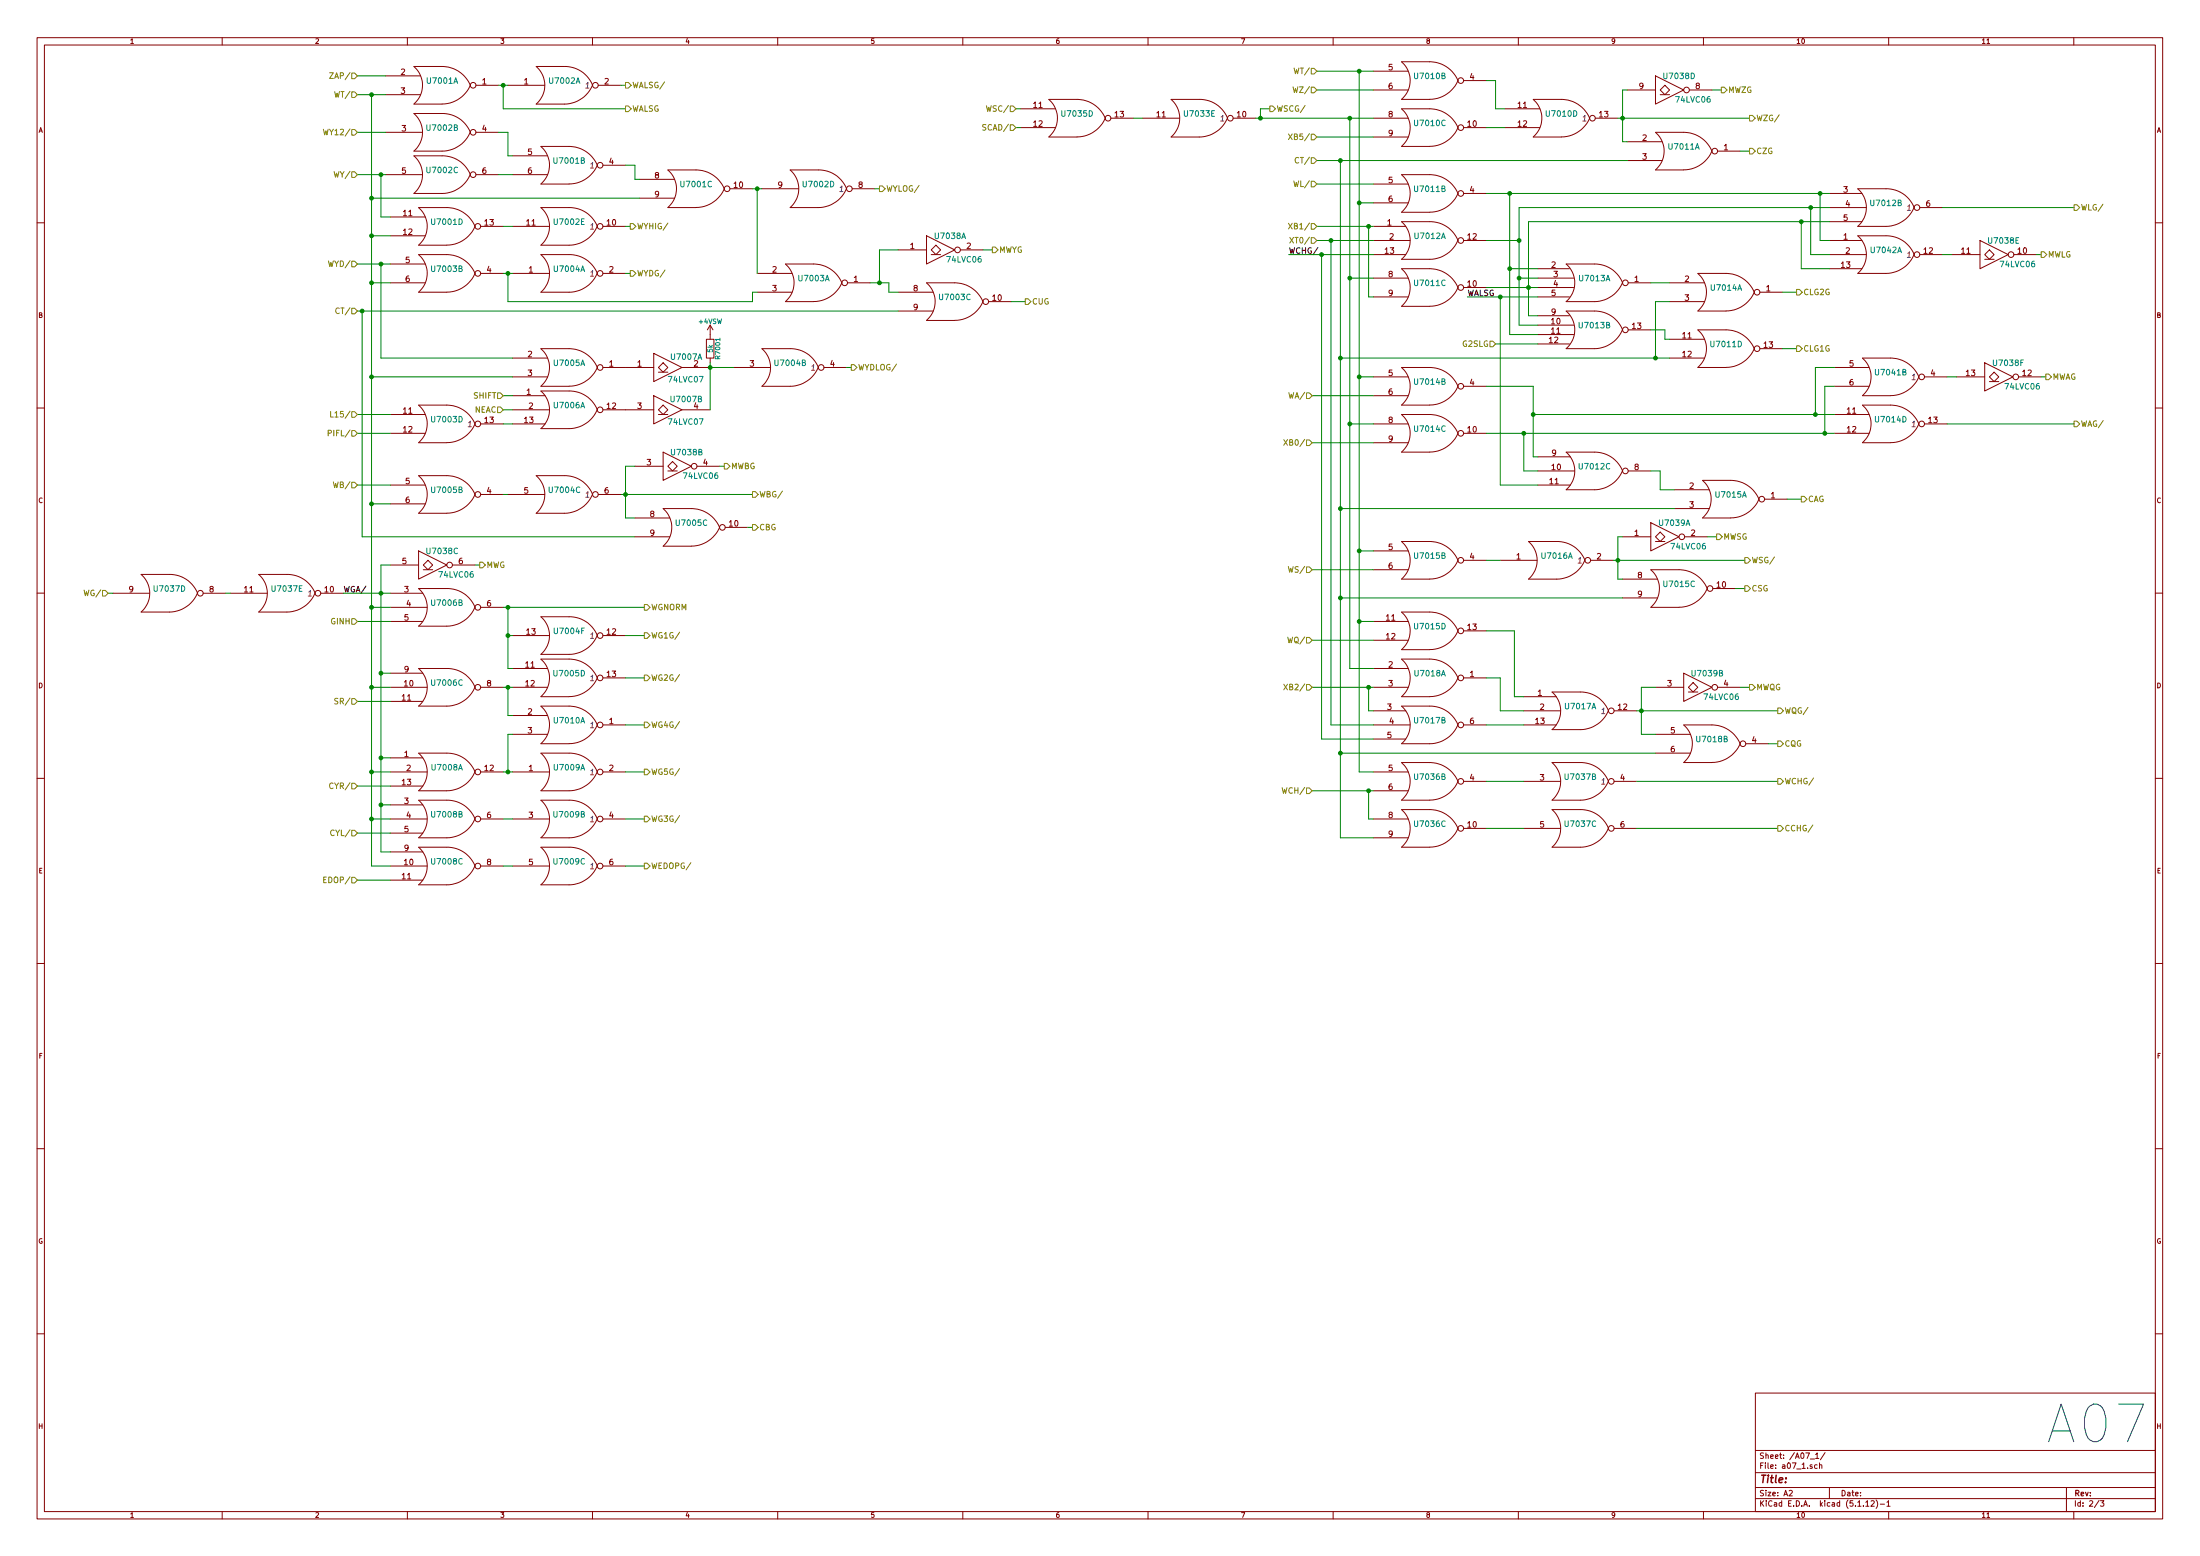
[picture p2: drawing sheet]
<svg xmlns="http://www.w3.org/2000/svg" width="594mm" height="420mm" viewBox="0 0 594 420" stroke-linecap="round" stroke-linejoin="round" font-family="sans-serif">
<g fill="none" stroke="#840000" stroke-width=".27">
<path d="M10 10.2h574v400h-574zM12 12.2h570v396h-570zM60 10.2v2M110 10.2v2M111.8 17.9h7.6a8.3 8.3 0 0 1 7.6 5.1 8.4 8.4 0 0 1-7.6 5.1h-7.6M111.8 18a6.7 6.7 0 0 1 0 10.1M152.4 17.9l-7.6 .1a6.7 6.7 0 0 1 0 10.1h7.6a8.3 8.3 0 0 0 7.6-5.1 8 8 0 0 0-7.6-5.1M160 10.2v2M210 10.2v2M260 10.2v2M310 10.2v2M360 10.2v2"/>
<path d="M370.8 19.2h9.4M410 10.2v2M460 10.2v2M510 10.2v2M536.5 11.8h.8M560 10.2v2M104.1 25.6h9.4M104.1 35.7h9.9M104.1 20.5h9.4M111.8 30.6h7.6M111.8 30.7a6.7 6.7 0 0 1 0 10.1M119.4 30.6a8 8 0 0 1 7.6 5.1 8.3 8.3 0 0 1-7.6 5.1h-7.6"/>
<path d="M128.5 35.7h6.1M128.5 23h6.1M137.2 23h9.9M146 39.5h7.7a8.3 8.3 0 0 1 7.6 5.1 8.4 8.4 0 0 1-7.6 5.1h-7.7M146.1 39.6a6.7 6.7 0 0 1 0 10.1M161.5 23h6.1M275.6 29.4h9.4M275.6 34.5h9.4M283.2 26.8h7.6a8.3 8.3 0 0 1 7.6 5.1 8.4 8.4 0 0 1-7.6 5.1h-7.6M283.2 26.9a6.7 6.7 0 0 1 0 10.1M300 31.9h6.1M308.6 31.9h9.9"/>
<path d="M316.2 26.8h7.6M316.3 26.9a6.7 6.7 0 0 1 0 10.1M323.9 26.8a8 8 0 0 1 7.6 5.1M331.4 31.9a8.3 8.3 0 0 1-7.6 5.1h-7.6M333 31.9h6.1M370.8 31.9h9.4M370.8 37h9.4M370.8 24.3h9.4M378.5 29.4h7.6a8.3 8.3 0 0 1 7.6 5.1 8.4 8.4 0 0 1-7.6 5M378.5 39.5h7.6M378.5 26.8h7.6M378.5 29.4a6.7 6.7 0 0 1 0 10.1"/>
<path d="M378.5 26.8a6.7 6.7 0 0 0 0-10.1h7.6a8.3 8.3 0 0 1 7.6 5.1 8.4 8.4 0 0 1-7.6 5M395.2 34.5h6.1M395.2 21.8h6.1M406.4 29.4h9.4M406.4 34.5h9.4M414 26.9l7.6-.1a8.3 8.3 0 0 1 7.7 5.1 8.4 8.4 0 0 1-7.7 5.1h-7.6a6.7 6.7 0 0 0 0-10.1zM430.8 31.9h6.1M439.4 24.3h7.6M439.4 38.3h9.4M447 20.5l7.7 3.8-7.7 3.8zM447 35.7h7.7a8.3 8.3 0 0 1 7.6 5.1 8.4 8.4 0 0 1-7.6 5.1M447.1 35.8a6.7 6.7 0 0 1 0 10.1"/>
<path d="M448.3 24.3l1.3-1.3 1.2 1.3-1.2 1.3zM448.3 25.6h2.5M456.2 24.3h6.1M104.1 47.2h9.9M105.4 58.6h9.4M111.8 42.1h7.6M111.8 42.1a6.7 6.7 0 0 1 0 10.1M113 56h7.6a8.3 8.3 0 0 1 7.7 5.1 8.4 8.4 0 0 1-7.7 5.1M113.1 56.1a6.7 6.7 0 0 1 0 10.1M119.4 42.1a8 8 0 0 1 7.6 5.1M127 47.1a8.3 8.3 0 0 1-7.6 5.1h-7.6M128.5 47.2h6.1"/>
<path d="M138.4 42.1h9.4M138.4 47.2h9.4M146 56h7.7M146.1 56.1a6.7 6.7 0 0 1 0 10.1M153.7 56a8 8 0 0 1 7.6 5.1M162.8 44.6h6.1M172.7 48.4h9.4M172.7 53.5h9.4M180.3 45.9h7.7a8.3 8.3 0 0 1 7.6 5.1 8.4 8.4 0 0 1-7.6 5h-7.7M180.4 45.9a6.7 6.7 0 0 1 0 10.1M197.1 51h6.1M205.7 51h9.9"/>
<path d="M213.4 45.9h7.6M213.4 45.9a6.7 6.7 0 0 1 0 10.1M221 45.9a8 8 0 0 1 7.6 5 8.3 8.3 0 0 1-7.6 5.1h-7.6M230.1 51h6.1M370.8 49.7h9.4M370.8 54.8h9.4M378.5 47.2h7.6a8.3 8.3 0 0 1 7.6 5 8.4 8.4 0 0 1-7.6 5.1h-7.6a6.7 6.7 0 0 0 0-10.1zM395.2 52.2h6.1M439.4 43.3h9.4M447 45.9h7.7M463.8 40.8h6.1M494 56h9.9"/>
<path d="M494 59.9h8.8M494 52.2h8.8M516.9 56a8.3 8.3 0 0 1-7.6 5.1h-7.7M516.9 56a8 8 0 0 0-7.6-5h-7.6a6.7 6.7 0 0 1 0 10.1M518.4 56h6.1M10 60.2h2M105.4 63.7h9.4M105.4 71.3h9.4M105.4 76.4h9.4M113 68.7h7.6a8.3 8.3 0 0 1 7.7 5.1 8.4 8.4 0 0 1-7.7 5.1M113 78.9h7.6M113 66.2h7.6"/>
<path d="M113.1 68.8a6.7 6.7 0 0 1 0 10.1M129.8 73.8h6.1M129.8 61.1h6.1M138.4 73.8h9.9M138.4 61.1h9.9M146 68.7h7.7M146.1 68.8a6.7 6.7 0 0 1 0 10.1M153.7 68.7a8 8 0 0 1 7.6 5.1M161.3 73.8a8.3 8.3 0 0 1-7.6 5.1h-7.7M161.3 61.1a8.3 8.3 0 0 1-7.6 5.1h-7.7M162.8 73.8h6.1M162.8 61.1h6.1"/>
<path d="M204.5 73.8h9.4M204.5 78.9h9.4M212.1 71.3h7.6a8.3 8.3 0 0 1 7.6 5.1 8.4 8.4 0 0 1-7.6 5h-7.6a6.7 6.7 0 0 0 0-10.1zM228.9 76.4h6M242.6 78.9h9.4M242.6 67.5h7.6M250.2 63.7l7.6 3.8-7.6 3.8zM250.2 76.4h7.6a8.3 8.3 0 0 1 7.6 5 8.4 8.4 0 0 1-7.6 5.1M250.2 76.4a6.7 6.7 0 0 1 0 10.1M251.5 67.5l1.2-1.3 1.3 1.3-1.3 1.2zM251.5 68.7h2.5M259.3 67.5h6.1"/>
<path d="M370.8 64.9h9.9M370.8 68.7h8.8M370.8 61.1h8.8M370.8 75.1h9.4M378.5 72.6h7.6a8.3 8.3 0 0 1 7.6 5 8.4 8.4 0 0 1-7.6 5.1h-7.6a6.7 6.7 0 0 0 0-10.1zM393.7 64.9a8.3 8.3 0 0 1-7.6 5.1h-7.6a6.7 6.7 0 0 0 0-10.1h7.6a8 8 0 0 1 7.6 5M395.2 64.9h6.1M395.2 77.6h6.1M415.3 72.6h8.5M415.3 75.1h9.6M415.3 77.6h9.6M430.5 71.3h-7.6a6.7 6.7 0 0 1 0 10.1h7.6a8.3 8.3 0 0 0 7.6-5.1 8 8 0 0 0-7.5-5"/>
<path d="M439.7 76.4h6.1M450.8 76.4h9.4M458.5 73.8h7.6a8.3 8.3 0 0 1 7.6 5.1 8.4 8.4 0 0 1-7.6 5.1h-7.6M458.5 73.9a6.7 6.7 0 0 1 0 10.1M475.2 78.9h6.1M494 64.9h8.8M494 68.7h9.9M494 72.6h8.8M501.6 63.7h7.7a8 8 0 0 1 7.6 5M501.7 63.7a6.7 6.7 0 0 1 0 10.1M516.9 68.7a8.3 8.3 0 0 1-7.6 5.1h-7.7M518.4 68.7h6.1"/>
<path d="M527 68.7h7.7M534.7 64.9l7.6 3.8-7.6 3.9zM535.9 68.7l1.3-1.2 1.3 1.2-1.3 1.3zM535.9 70h2.6M543.8 68.7h6.1M582 60.2h2M138.4 96.7h9.4M146 94.1h7.7a8.3 8.3 0 0 1 7.6 5.1 8.4 8.4 0 0 1-7.6 5.1h-7.7M146.1 94.2a6.7 6.7 0 0 1 0 10.1M162.8 99.2h13.7M176.5 95.4l7.6 3.8-7.6 3.8zM177.8 99.2l1.3-1.2 1.2 1.2-1.2 1.3z"/>
<path d="M184.1 99.2h7.7M190.8 91.6h2v5.1h-2zM191.8 87.8v3.8M191.8 96.7v1.3M191.8 87.8l-.8 1.3M191.8 87.8l.7 1.3M198.1 99.2h9.9M213.4 94.1l-7.6 .1a6.7 6.7 0 0 1 0 10.1h7.6a8.3 8.3 0 0 0 7.6-5.1M213.4 94.1a8 8 0 0 1 7.6 5.1M222.5 99.2h6.1M242.6 84h9.4M250.2 86.5h7.6"/>
<path d="M267 81.4h6M370.8 80.2h9.4M378.5 99.3l7.6-.1a8.3 8.3 0 0 1 7.6 5.1 8.4 8.4 0 0 1-7.6 5.1h-7.6a6.7 6.7 0 0 0 0-10.1zM415.3 80.2h8.5M415.3 85.3h8.5M415.3 87.8h9.6M415.3 90.3h9.6M415.3 92.9h8.5M430.5 84h-7.6a6.7 6.7 0 0 1 0 10.1M430.6 84a8 8 0 0 1 7.5 5 8.3 8.3 0 0 1-7.6 5.1h-7.6M439.7 89.1h6.1M450.8 96.7h9.4"/>
<path d="M450.8 81.4h9.4M450.8 91.6h9.4M458.5 89.1h7.6a8.3 8.3 0 0 1 7.6 5 8.4 8.4 0 0 1-7.6 5.1M458.5 99.2h7.6M458.5 89.1a6.7 6.7 0 0 1 0 10.1M475.2 94.1h6.1M495.3 99.2h9.4M502.9 96.7h7.6a8.3 8.3 0 0 1 7.7 5.1 8.4 8.4 0 0 1-7.7 5M502.9 96.7a6.7 6.7 0 0 1 0 10.1M535.9 98l7.7 3.8-7.7 3.8zM10 110.2h2M105.4 111.9h9.4"/>
<path d="M105.4 117h9.4M113 109.4h7.6a8.3 8.3 0 0 1 7.7 5.1 8.4 8.4 0 0 1-7.7 5M113 119.5h7.6M113.1 109.4a6.7 6.7 0 0 1 0 10.1M129.8 114.5h6.1M138.4 106.8h8.8M138.4 101.8h9.4M138.4 110.7h9.9M138.4 114.5h8.8M146 105.6h7.7M146.1 105.6a6.7 6.7 0 0 1 0 10.1M153.7 105.6a8 8 0 0 1 7.6 5 8.3 8.3 0 0 1-7.6 5.1h-7.7"/>
<path d="M162.8 110.7h13.7M176.5 106.8l7.6 3.9-7.6 3.8zM177.8 110.7l1.3-1.3 1.2 1.3-1.2 1.2zM177.8 100.5h2.5M177.8 111.9h2.5M184.1 110.7h7.7M370.8 106.8h9.4M370.8 101.8h9.4M370.8 114.5h9.4M370.8 119.5h9.4M378.5 112l7.6-.1a8.3 8.3 0 0 1 7.6 5.1 8.4 8.4 0 0 1-7.6 5.1h-7.6a6.7 6.7 0 0 0 0-10.1zM395.2 104.3h6.1"/>
<path d="M395.2 117h6.1M495.3 104.3h9.4M495.3 111.9h9.4M495.3 117h9.4M502.9 109.4h7.6a8.3 8.3 0 0 1 7.7 5.1 8.4 8.4 0 0 1-7.7 5M502.9 106.8h7.6M502.9 119.5h7.6M502.9 109.4a6.7 6.7 0 0 1 0 10.1M519.7 101.8h6.1M519.7 114.5h6.1M528.3 101.8h7.6M537.2 101.8l1.3-1.3 1.2 1.3-1.2 1.2z"/>
<path d="M537.2 103h2.5M545.1 101.8h6.1M582 110.2h2M105.4 131h9.4M105.4 136.1h9.4M113 128.4h7.6a8.3 8.3 0 0 1 7.7 5.1 8.4 8.4 0 0 1-7.7 5.1h-7.6M113.1 128.5a6.7 6.7 0 0 1 0 10.1M129.8 133.5h6.1M137.2 133.5h9.9M152.4 128.4l-7.6 .1a6.7 6.7 0 0 1 0 10.1h7.6a8.3 8.3 0 0 0 7.6-5.1M152.4 128.4a8 8 0 0 1 7.6 5.1M161.5 133.5h6.1"/>
<path d="M171.4 139.9h9.4M171.4 125.9h7.7M179.1 122.1l7.6 3.8-7.6 3.8zM179.1 137.3h7.6a8.3 8.3 0 0 1 7.6 5.1 8.4 8.4 0 0 1-7.6 5.1M179.1 137.4a6.7 6.7 0 0 1 0 10.1M180.3 125.9l1.3-1.3 1.3 1.3-1.3 1.3zM180.3 127.2h2.6M188.2 125.9h6.1M415.3 131h8.8M415.3 127.2h9.9M415.3 123.4h8.8M422.9 122.1h7.6"/>
<path d="M422.9 122.1a6.7 6.7 0 0 1 0 10.1h7.6a8.3 8.3 0 0 0 7.6-5.1M430.6 122.1a8 8 0 0 1 7.5 5.1M439.7 127.2h6.1M452.1 132.2h9.4M452.1 137.3h9.4M459.7 129.7h7.7a8.3 8.3 0 0 1 7.6 5.1 8.4 8.4 0 0 1-7.6 5M459.7 139.9h7.7M459.8 129.7a6.7 6.7 0 0 1 0 10.1M476.5 134.8h6.1M38.1 155.1h7.6M38.1 155.1a6.7 6.7 0 0 1 0 10.1M45.7 155.1a8 8 0 0 1 7.6 5.1"/>
<path d="M105.4 152.6h7.6M113 148.8l7.6 3.8-7.6 3.8zM113 158.9h7.6M113.1 158.9a6.7 6.7 0 0 1 0 10.2M114.3 152.6l1.3-1.3 1.2 1.3-1.2 1.2zM114.3 153.8h2.5M120.7 158.9a8 8 0 0 1 7.5 5.1 8.3 8.3 0 0 1-7.6 5.1h-7.6M122.2 152.6h6.1M171.4 144.9h9.4M179.1 147.5h7.6M195.8 142.4h6.1M370.8 153.8h9.4"/>
<path d="M370.8 148.8h9.4M378.5 146.2h7.6a8.3 8.3 0 0 1 7.6 5.1 8.4 8.4 0 0 1-7.6 5.1h-7.6a6.7 6.7 0 0 0 0-10.2zM395.2 151.3h6.1M405.1 151.3h9.9M428 151.3a8.3 8.3 0 0 1-7.6 5.1h-7.6a6.7 6.7 0 0 0 0-10.2h7.6a8 8 0 0 1 7.6 5.1M429.5 151.3h6.1M438.1 144.9h7.7M438.1 156.4h9.4M445.8 141.1l7.6 3.8-7.6 3.9zM445.8 153.8h7.6a8.3 8.3 0 0 1 7.6 5.1 8.4 8.4 0 0 1-7.6 5.1h-7.6M445.8 153.9a6.7 6.7 0 0 1 0 10.1M447 144.9l1.3-1.2 1.3 1.2-1.3 1.3z"/>
<path d="M447 146.2h2.6M454.9 144.9h6.1M462.5 158.9h6.1M10 160.2h2M30.5 160.2h9.9M53.3 160.2a8.3 8.3 0 0 1-7.6 5.1h-7.6M54.9 160.2h6.1M62.2 160.2h9.9M85.1 160.2a8.3 8.3 0 0 1-7.6 5.1l-7.6-.1a6.7 6.7 0 0 0 0-10.1h7.6a8 8 0 0 1 7.6 5.1M86.6 160.2h6.1M105.4 167.8h8.8M105.4 164h9.9"/>
<path d="M105.4 160.2h8.8M129.8 164h6.1M138.4 171.6h9.9M146 178h7.7a8.3 8.3 0 0 1 7.6 5 8.4 8.4 0 0 1-7.6 5.1M146 166.5h7.7M146.1 178a6.7 6.7 0 0 1 0 10.1M146.1 166.6a6.7 6.7 0 0 1 0 10.1M153.7 166.5a8 8 0 0 1 7.6 5.1 8.3 8.3 0 0 1-7.6 5.1h-7.7M162.8 171.6h6.1M370.8 167.8h9.4M370.8 172.9h9.4M378.5 178h7.6a8.3 8.3 0 0 1 7.6 5 8.4 8.4 0 0 1-7.6 5.1"/>
<path d="M378.5 175.4h7.6M378.5 178a6.7 6.7 0 0 1 0 10.1M378.5 175.4a6.7 6.7 0 0 0 0-10.1h7.6a8.3 8.3 0 0 1 7.6 5 8.4 8.4 0 0 1-7.6 5.1M395.2 170.3h6.1M438.1 161.5h9.4M582 160.2h2M105.4 185.6h9.9M105.4 181.8h8.8M105.4 189.4h8.8M113 180.5h7.6M113.1 180.5a6.7 6.7 0 0 1 0 10.1M120.7 180.5a8 8 0 0 1 7.5 5.1 8.3 8.3 0 0 1-7.6 5.1h-7.6"/>
<path d="M129.8 185.6h6.1M138.4 185.6h9.4M138.4 180.5h9.4M138.4 198.3h9.4M138.4 193.2h9.4M146 190.7h7.7a8.3 8.3 0 0 1 7.6 5 8.4 8.4 0 0 1-7.6 5.1M146 188.1h7.7M146.1 190.7a6.7 6.7 0 0 1 0 10.1M162.8 183h6.1M162.8 195.7h6.1M370.8 185.6h9.4M370.8 180.5h9.4"/>
<path d="M370.8 191.9h8.8M370.8 195.7h9.9M370.8 199.6h8.8M378.5 190.7h7.6a8 8 0 0 1 7.6 5M378.5 188.1h7.6M378.5 190.7a6.7 6.7 0 0 1 0 10.1M393.7 195.7a8.3 8.3 0 0 1-7.6 5.1h-7.6M395.2 183h6.1M395.2 195.7h6.1M411.5 188.1h8.7M411.5 191.9h9.9M411.5 195.7h8.7"/>
<path d="M434.3 191.9a8.3 8.3 0 0 1-7.6 5.1h-7.6a6.7 6.7 0 0 0 0-10.1h7.6a8 8 0 0 1 7.6 5M435.9 191.9h6.1M447 185.6h7.7M447 198.3h9.4M454.7 181.8l7.6 3.8-7.6 3.8zM454.7 195.8l7.6-.1a8.3 8.3 0 0 1 7.6 5.1 8.4 8.4 0 0 1-7.6 5.1h-7.6a6.7 6.7 0 0 0 0-10.1zM455.9 185.6l1.3-1.3 1.3 1.3-1.3 1.3zM455.9 186.9h2.6M463.8 185.6h6.1M10 210.2h2M105.4 204.6h8.8M105.4 208.4h9.9"/>
<path d="M105.4 212.3h8.8M105.4 217.3h8.8M113 216.1h7.6M113 203.4h7.6M113.1 203.4a6.7 6.7 0 0 1 0 10.1M113.1 216.1a6.7 6.7 0 0 1 0 10.1M120.7 203.4a8 8 0 0 1 7.6 5M120.7 216.1a8 8 0 0 1 7.6 5M128.2 208.4a8.3 8.3 0 0 1-7.6 5.1h-7.6M129.8 208.4h6.1M138.4 208.4h9.9M146 216.1h7.7"/>
<path d="M146 203.4h7.7M146 200.8h7.7M146.1 216.1a6.7 6.7 0 0 1 0 10.1M146.1 203.4a6.7 6.7 0 0 1 0 10.1M153.7 216.1a8 8 0 0 1 7.6 5M153.7 203.4a8 8 0 0 1 7.6 5M161.3 208.4a8.3 8.3 0 0 1-7.6 5.1h-7.7M162.8 208.4h6.1M370.8 213.5h9.4M370.8 208.4h9.4M378.5 218.6h7.6a8.3 8.3 0 0 1 7.6 5.1 8.4 8.4 0 0 1-7.6 5M378.5 216.1h7.6"/>
<path d="M378.5 216a6.7 6.7 0 0 0 0-10.1h7.6a8.3 8.3 0 0 1 7.6 5.1 8.4 8.4 0 0 1-7.6 5M378.5 218.6a6.7 6.7 0 0 1 0 10.1M395.2 211h6.1M411.5 211h9.9M419.1 218.6h7.6a8 8 0 0 1 7.6 5.1M419.1 218.6a6.7 6.7 0 0 1 0 10.1M434.3 211a8.3 8.3 0 0 1-7.6 5.1h-7.6M434.3 211a8 8 0 0 0-7.6-5.1h-7.6a6.7 6.7 0 0 1 0 10.1M435.9 211h6.1M447 203.4h9.4M471.4 200.8h6.1M582 210.2h2"/>
<path d="M105.4 221.1h9.9M105.4 233.8h9.9M105.4 230h8.8M105.4 237.7h8.8M105.4 225h8.8M113 228.8h7.6M113.1 228.8a6.7 6.7 0 0 1 0 10.1M120.7 228.8a8 8 0 0 1 7.5 5 8.3 8.3 0 0 1-7.6 5.1h-7.6M128.2 221.1a8.3 8.3 0 0 1-7.6 5.1h-7.6M129.8 221.1h6.1M129.8 233.8h6.1M138.4 221.1h9.9"/>
<path d="M138.4 233.8h9.9M146 228.8h7.7M146.1 228.8a6.7 6.7 0 0 1 0 10.1M153.7 228.8a8 8 0 0 1 7.6 5 8.3 8.3 0 0 1-7.6 5.1h-7.7M161.3 221.1a8.3 8.3 0 0 1-7.6 5.1h-7.7M162.8 221.1h6.1M162.8 233.8h6.1M370.8 226.2h9.4M370.8 221.1h9.4M378.5 228.8h7.6M395.2 223.7h6.1M411.5 223.7h9.9"/>
<path d="M434.3 223.7a8.3 8.3 0 0 1-7.6 5.1h-7.6M435.9 223.7h6.1M10 260.2h2M582 260.2h2M10 310.2h2M582 310.2h2M10 360.2h2M474 376.2h108v32h-108zM582 360.2h2M474 397.7h108M474 391.7h108M488.8 394h1.2"/>
<path d="M490.3 392.8l.4-.5v1.5M490.3 393.8h.8M490.7 395.6l-.4-.1-.3 .3 .1 .6h.6M491.3 395.6h.6l.1 .9M491.3 395v1.5M492.8 392.2l-1.2 2M60 408.2v2M110 408.2v2M160 408.2v2M210 408.2v2M260 408.2v2M310 408.2v2"/>
<path d="M360 408.2v2M410 408.2v2M460 408.2v2M474 404.7h108M474 401.7h108M483.1 402.6l.6-.2 .3 .5-.9 1h.9M494 401.7v3M503.8 405.7l.5-.5v1.5M503.8 406.7h.9M505.3 405.4l.5-.2 .3 .5-.9 1h.9M506.6 405a1.71 1.71 0 0 1 0 2.3M507.7 406.2h1.2"/>
<path d="M509.5 405.7l.5-.5v1.5M509.5 406.7h.9M510 408.2v2M536.5 409.7h.8M558 401.7v6.5M560 408.2v2M566.8 405.1l-1.2 2M567.2 405.2h.9l-.5 .6 .4 .1v.7h-.8"/>
<circle cx="127.8" cy="35.7" r=".76"/>
<circle cx="127.8" cy="23" r=".76"/>
<circle cx="160.8" cy="23" r=".76"/>
<circle cx="299.2" cy="31.9" r=".76"/>
<circle cx="332.2" cy="31.9" r=".76"/>
<circle cx="394.5" cy="34.5" r=".76"/>
<circle cx="394.5" cy="21.8" r=".76"/>
<circle cx="430" cy="31.9" r=".76"/>
<circle cx="455.4" cy="24.3" r=".76"/>
<circle cx="127.8" cy="47.2" r=".76"/>
<circle cx="162.1" cy="44.6" r=".76"/>
<circle cx="196.3" cy="51" r=".76"/>
<circle cx="229.4" cy="51" r=".76"/>
<circle cx="394.5" cy="52.2" r=".76"/>
<circle cx="463" cy="40.8" r=".76"/>
<circle cx="517.7" cy="56" r=".76"/>
<circle cx="129" cy="73.8" r=".76"/>
<circle cx="129" cy="61.1" r=".76"/>
<circle cx="162.1" cy="73.8" r=".76"/>
<circle cx="162.1" cy="61.1" r=".76"/>
<circle cx="228.1" cy="76.4" r=".76"/>
<circle cx="258.6" cy="67.5" r=".76"/>
<circle cx="394.5" cy="64.9" r=".76"/>
<circle cx="394.5" cy="77.6" r=".76"/>
<circle cx="438.9" cy="76.4" r=".76"/>
<circle cx="474.5" cy="78.9" r=".76"/>
<circle cx="517.7" cy="68.7" r=".76"/>
<circle cx="543.1" cy="68.7" r=".76"/>
<circle cx="162.1" cy="99.2" r=".76"/>
<circle cx="221.7" cy="99.2" r=".76"/>
<circle cx="266.2" cy="81.4" r=".76"/>
<circle cx="438.9" cy="89.1" r=".76"/>
<circle cx="474.5" cy="94.1" r=".76"/>
<circle cx="129" cy="114.5" r=".76"/>
<circle cx="162.1" cy="110.7" r=".76"/>
<circle cx="394.5" cy="117" r=".76"/>
<circle cx="394.5" cy="104.3" r=".76"/>
<circle cx="518.9" cy="101.8" r=".76"/>
<circle cx="518.9" cy="114.5" r=".76"/>
<circle cx="544.3" cy="101.8" r=".76"/>
<circle cx="129" cy="133.5" r=".76"/>
<circle cx="160.8" cy="133.5" r=".76"/>
<circle cx="187.5" cy="125.9" r=".76"/>
<circle cx="438.9" cy="127.2" r=".76"/>
<circle cx="475.7" cy="134.8" r=".76"/>
<circle cx="121.4" cy="152.6" r=".76"/>
<circle cx="195.1" cy="142.4" r=".76"/>
<circle cx="394.5" cy="151.3" r=".76"/>
<circle cx="428.8" cy="151.3" r=".76"/>
<circle cx="454.2" cy="144.9" r=".76"/>
<circle cx="461.8" cy="158.9" r=".76"/>
<circle cx="54.1" cy="160.2" r=".76"/>
<circle cx="85.9" cy="160.2" r=".76"/>
<circle cx="129" cy="164" r=".76"/>
<circle cx="162.1" cy="171.6" r=".76"/>
<circle cx="394.5" cy="170.3" r=".76"/>
<circle cx="129" cy="185.6" r=".76"/>
<circle cx="162.1" cy="183" r=".76"/>
<circle cx="162.1" cy="195.7" r=".76"/>
<circle cx="394.5" cy="183" r=".76"/>
<circle cx="394.5" cy="195.7" r=".76"/>
<circle cx="435.1" cy="191.9" r=".76"/>
<circle cx="463" cy="185.6" r=".76"/>
<circle cx="129" cy="208.4" r=".76"/>
<circle cx="162.1" cy="208.4" r=".76"/>
<circle cx="394.5" cy="211" r=".76"/>
<circle cx="435.1" cy="211" r=".76"/>
<circle cx="470.7" cy="200.8" r=".76"/>
<circle cx="129" cy="221.1" r=".76"/>
<circle cx="129" cy="233.8" r=".76"/>
<circle cx="162.1" cy="233.8" r=".76"/>
<circle cx="162.1" cy="221.1" r=".76"/>
<circle cx="394.5" cy="223.7" r=".76"/>
<circle cx="435.1" cy="223.7" r=".76"/>
</g>
<g fill="none" stroke="#008400" stroke-width=".27">
<path d="M355.6 19.2h15.2M367 19.2v189.2h3.8M96.5 20.5h7.6M96.5 35.7h7.6M96.5 25.6h7.6M100.3 25.6v208.2h5.1M134.6 35.7h2.6v6.4h1.2M134.6 23h2.6M135.9 23v6.4h33M167.6 23h1.3M274.3 29.4h1.3M274.3 34.5h1.3"/>
<path d="M306.1 31.9h2.5M339.1 31.9h31.7M342.9 29.4h-2.5v2.5M355.6 24.3h15.2M355.6 37h15.2M364.5 31.9v148.6h6.3M401.3 21.8h2.6v7.6h2.5M401.3 34.5h5.1M436.9 31.9h35.5M439.4 24.3h-1.3v14h1.3M462.3 24.3h2.5M96.5 47.2h7.6"/>
<path d="M100.3 53.5h72.4M102.9 47.2v11.4h2.5M134.6 47.2h3.8M168.9 44.6h2.5v3.8h1.3M203.2 51h2.5M204.5 51v22.8M236.2 51h1.3M355.6 43.3h83.8M355.6 49.7h15.2M361.9 43.3v182.9h8.9M367 54.8h3.8M401.3 52.2h92.7"/>
<path d="M407.7 52.2v38.1h7.6M469.9 40.8h2.5M486.4 59.9v12.7h7.6M488.9 56v12.7h5.1M491.5 52.2v12.7h2.5M494 59.9h-81.3v25.4h2.6M494 56h-83.8v31.8h5.1M524.5 56h35.6M96.5 71.3h8.9M100.3 76.4h5.1M100.3 63.7h5.1M102.9 71.3v25.4h35.5"/>
<path d="M135.9 61.1h2.5M135.9 73.8h2.5M137.2 73.8v7.6h66v-2.5h1.3M168.9 61.1h1.3M168.9 73.8h1.3M234.9 76.4h5.1v2.5h2.6M242.6 67.5h-5.1v8.9M265.4 67.5h2.6M348 68.7h22.8M355.6 61.1h15.2M355.6 64.9h15.2M356.9 68.7v130.9h13.9"/>
<path d="M359.4 64.9v130.8h11.4M364.5 75.1h6.3M369.6 61.1v19.1h1.2M401.3 77.6h14M401.3 64.9h8.9M407.7 72.6h7.6M410.2 75.1h5.1M445.8 76.4h5M481.3 78.9h3.8M524.5 68.7h2.5M549.9 68.7h1.3M96.5 84h146.1"/>
<path d="M97.8 84v60.9h73.6M191.8 99.2h6.3M191.8 98v12.7M228.6 99.2h1.3M273 81.4h3.9M361.9 96.7h88.9M396.2 80.2h19.1M403.9 92.9h11.4M405.1 80.2v50.8h10.2M445.8 89.1h3.8v2.5h1.2M450.8 81.4h-3.8v15.3M481.3 94.1h3.8"/>
<path d="M495.3 99.2h-5.1v12.7M96.5 117h8.9M96.5 111.9h8.9M100.3 101.8h38.1M135.9 114.5h2.5M135.9 106.8h2.5M135.9 110.7h2.5M354.3 106.8h16.5M354.3 119.5h16.5M364.5 114.5h6.3M367 101.8h3.8M401.3 104.3h12.7v19.1h1.3"/>
<path d="M401.3 117h94M411.5 117v10.2h3.8M414 111.9h81.3M495.3 104.3h-2.5v12.7M525.8 114.5h34.3M525.8 101.8h2.5M551.2 101.8h1.2M96.5 131h8.9M100.3 136.1h5.1M135.9 133.5h1.3M167.6 133.5h35.6M171.4 125.9h-2.5v14h2.5"/>
<path d="M194.3 125.9h1.3M361.9 137.3h90.2M445.8 127.2h2.5v5h3.8M482.6 134.8h3.8M105.4 152.6h-2.5v77.4h2.5M128.3 152.6h1.2M201.9 142.4h1.3M354.3 153.8h16.5M367 148.8h3.8M401.3 151.3h3.8M435.6 151.3h35.6M438.1 144.9h-1.2v11.5h1.2"/>
<path d="M461 144.9h2.5M468.6 158.9h2.6M29.2 160.2h1.3M61 160.2h1.2M92.7 160.2h12.7M96.5 167.8h8.9M100.3 164h5.1M135.9 164h38.1M137.2 164v16.5h1.2M137.2 171.6h1.2M168.9 171.6h5.1M354.3 172.9h16.5"/>
<path d="M361.9 161.5h76.2M367 167.8h3.8M401.3 170.3h7.6v17.8h2.6M96.5 189.4h8.9M100.3 185.6h5.1M102.9 181.8h2.5M135.9 185.6h2.5M137.2 185.6v7.6h1.2M138.4 198.3h-1.2v10.1M168.9 195.7h5.1M168.9 183h5.1M354.3 185.6h16.5"/>
<path d="M369.6 185.6v6.3h1.2M401.3 183h3.8v8.9h6.4M401.3 195.7h10.2M442 191.9h38.1M447 185.6h-3.8v12.7h3.8M469.9 185.6h2.5M96.5 212.3h8.9M100.3 208.4h5.1M102.9 204.6h2.5M102.9 217.3h2.5M135.9 208.4h2.5M168.9 208.4h5.1"/>
<path d="M354.3 213.5h16.5M361.9 203.4h85.1M369.6 213.5v7.6h1.2M401.3 211h10.2M442 211h38.1M477.5 200.8h2.6M96.5 237.7h8.9M96.5 225h8.9M100.3 221.1h5.1M135.9 221.1h2.5M135.9 233.8h2.5M168.9 221.1h5.1"/>
<path d="M168.9 233.8h5.1M401.3 223.7h10.2M442 223.7h38.1"/>
</g>
<g fill="none" stroke="#848400" stroke-width=".27">
<path d="M89 19.7h1l-1 1.5h1M95 19.7h.8l.7 .8-.7 .8h-.8zM354.1 18.5h.7l.8 .7-.8 .8h-.7zM87.3 34.9l.4 1.5 .3-1.1 .3 1.1 .3-1.5M95 24.8h.8l.7 .8-.7 .7h-.8zM95 35h.8l.7 .7-.7 .8h-.8zM168.9 22.3h.8l.7 .7-.7 .8h-.8zM168.9 28.6h.8l.7 .8-.7 .7h-.8zM272.8 33.7h.8l.7 .8-.7 .7h-.8zM272.8 28.6h.8l.7 .8-.7 .7h-.8zM342.9 28.6h.8l.7 .8-.7 .7h-.8zM347.9 36.2l1 1.5"/>
<path d="M348.9 36.2l-1 1.5M349.2 23.5l.3 1.5 .3-1.1 .3 1.1 .4-1.5M354.1 23.5h.7l.8 .8-.8 .8h-.7zM354.1 36.2h.7l.8 .8-.8 .8h-.7zM464.8 23.5h.8l.7 .8-.7 .8h-.8zM472.4 31.2h.8l.8 .7-.8 .8h-.8zM95 46.4h.8l.7 .8-.7 .7h-.8zM237.5 50.2h.8l.7 .8-.7 .7h-.8zM350.7 42.6a.69 .69 0 0 0-1 .7 .69 .69 0 0 0 1 .6M354.1 48.9h.7l.8 .8-.8 .8h-.7zM354.1 42.6h.7l.8 .7-.8 .8h-.7zM472.4 40h.8l.8 .8-.8 .8h-.8z"/>
<path d="M560.1 55.3h.7l.8 .7-.8 .8h-.7zM95 70.5h.8l.7 .8-.7 .8h-.8zM170.2 73.1h.7l.8 .7-.8 .8h-.7zM170.2 60.4h.7l.8 .7-.8 .8h-.7zM268 66.7h.7l.8 .8-.8 .7h-.7zM347.9 60.3l1 1.5M348.3 64.1l1 1.5M348.9 60.3l-1 1.5M349.3 64.1l-1 1.5M354.1 60.4h.7l.8 .7-.8 .8h-.7zM354.1 64.2h.7l.8 .7-.8 .8h-.7zM485.1 78.1h.8l.8 .8-.8 .8h-.8z"/>
<path d="M551.2 68h.7l.8 .7-.8 .8h-.7zM91.6 83.3a.69 .69 0 0 0-1 .6 .69 .69 0 0 0 1 .6M95 83.2h.8l.7 .8-.7 .8h-.8zM229.9 98.5h.7l.8 .7-.8 .8h-.7zM276.9 80.7h.7l.8 .7-.8 .8h-.7zM402.3 92.1h.8l.8 .8-.8 .7h-.8zM485.1 93.4h.8l.8 .7-.8 .8h-.8zM88.6 117l.8-.1v-.6l-.8-.1v1.5M89.3 111.1v1.5h.7M95 116.2h.8l.7 .8-.7 .8h-.8zM95 111.2h.8l.7 .7-.7 .8h-.8zM134.4 109.9h.7l.8 .8-.8 .7h-.7z"/>
<path d="M134.4 106.1h.7l.8 .7-.8 .8h-.7zM346.7 118.7l1 1.5M347.7 118.7l-1 1.5M352.8 106.1h.8l.7 .7-.7 .8h-.8zM352.8 118.8h.8l.7 .7-.7 .8h-.8zM552.4 101h.8l.8 .8-.8 .7h-.8zM560.1 113.7h.7l.8 .8-.8 .7h-.7zM95 130.2h.8l.7 .8-.7 .7h-.8zM195.6 125.1h.7l.8 .8-.8 .8h-.7zM203.2 132.8h.8l.7 .7-.7 .8h-.8zM486.4 134h.8l.7 .8-.7 .8h-.8zM27.7 159.4h.7l.8 .8-.8 .8h-.7z"/>
<path d="M129.5 151.8h.8l.8 .8-.8 .7h-.8zM203.2 141.6h.8l.7 .8-.7 .8h-.8zM352.8 153.1h.8l.7 .7-.7 .8h-.8zM463.5 144.2h.8l.8 .7-.8 .8h-.8zM471.2 150.5h.7l.8 .8-.8 .8h-.7zM471.2 158.2h.7l.8 .7-.8 .8h-.7zM95 167h.8l.7 .8-.7 .8h-.8zM174 170.9h.8l.7 .7-.7 .8h-.8zM174 163.2h.8l.7 .8-.7 .8h-.8zM352.8 172.1h.8l.7 .8-.7 .8h-.8zM91.2 188.6l-.8 .1v.4l.7 .3 .1 .4-.2 .3-.6-.1M95 188.6h.8l.7 .8-.7 .8h-.8z"/>
<path d="M174 195h.8l.7 .7-.7 .8h-.8zM174 182.3h.8l.7 .7-.7 .8h-.8zM346.7 184.8l1 1.5M347.7 184.8l-1 1.5M352.8 184.8h.8l.7 .8-.7 .8h-.8zM472.4 184.8h.8l.8 .8-.8 .8h-.8zM480.1 191.2h.7l.8 .7-.8 .8h-.7zM89.9 211.5a.68 .68 0 0 0-.9 .7 .68 .68 0 0 0 .9 .6M95 211.5h.8l.7 .8-.7 .7h-.8zM174 207.7h.8l.7 .7-.7 .8h-.8zM352.8 212.8h.8l.7 .7-.7 .8h-.8zM480.1 200.1h.7l.8 .7-.8 .8h-.7z"/>
<path d="M480.1 210.2h.7l.8 .8-.8 .8h-.7zM87.4 237.5h.5M88.1 236.8h-.7v1.5h.7M95 224.2h.8l.7 .8-.7 .7h-.8zM95 236.9h.8l.7 .8-.7 .7h-.8zM174 220.4h.8l.7 .7-.7 .8h-.8zM174 233.1h.8l.7 .7-.7 .8h-.8zM480.1 222.9h.7l.8 .8-.8 .8h-.7zM489.5 222.8l-1.3 1.9"/>
</g>
<g fill="#008400" stroke="#008400" stroke-width=".27">
<circle cx="414" cy="111.9" r=".51"/>
<circle cx="137.2" cy="185.6" r=".51"/>
<circle cx="102.9" cy="47.2" r=".51"/>
<circle cx="364.5" cy="114.5" r=".51"/>
<circle cx="102.9" cy="204.6" r=".51"/>
<circle cx="443.2" cy="191.9" r=".51"/>
<circle cx="100.3" cy="208.4" r=".51"/>
<circle cx="367" cy="148.8" r=".51"/>
<circle cx="100.3" cy="25.6" r=".51"/>
<circle cx="361.9" cy="137.3" r=".51"/>
<circle cx="102.9" cy="217.3" r=".51"/>
<circle cx="100.3" cy="221.1" r=".51"/>
<circle cx="436.9" cy="151.3" r=".51"/>
<circle cx="367" cy="101.8" r=".51"/>
<circle cx="361.9" cy="96.7" r=".51"/>
<circle cx="411.5" cy="117" r=".51"/>
<circle cx="100.3" cy="53.5" r=".51"/>
<circle cx="438.1" cy="31.9" r=".51"/>
<circle cx="405.1" cy="80.2" r=".51"/>
<circle cx="367" cy="19.2" r=".51"/>
<circle cx="364.5" cy="75.1" r=".51"/>
<circle cx="367" cy="54.8" r=".51"/>
<circle cx="369.6" cy="61.1" r=".51"/>
<circle cx="447" cy="96.7" r=".51"/>
<circle cx="135.9" cy="23" r=".51"/>
<circle cx="364.5" cy="31.9" r=".51"/>
<circle cx="361.9" cy="43.3" r=".51"/>
<circle cx="410.2" cy="75.1" r=".51"/>
<circle cx="407.7" cy="72.6" r=".51"/>
<circle cx="407.7" cy="52.2" r=".51"/>
<circle cx="410.2" cy="64.9" r=".51"/>
<circle cx="412.7" cy="77.6" r=".51"/>
<circle cx="361.9" cy="203.4" r=".51"/>
<circle cx="486.4" cy="59.9" r=".51"/>
<circle cx="102.9" cy="71.3" r=".51"/>
<circle cx="488.9" cy="56" r=".51"/>
<circle cx="191.8" cy="99.2" r=".51"/>
<circle cx="491.5" cy="52.2" r=".51"/>
<circle cx="490.2" cy="111.9" r=".51"/>
<circle cx="492.8" cy="117" r=".51"/>
<circle cx="100.3" cy="101.8" r=".51"/>
<circle cx="137.2" cy="73.8" r=".51"/>
<circle cx="168.9" cy="133.5" r=".51"/>
<circle cx="97.8" cy="84" r=".51"/>
<circle cx="102.9" cy="160.2" r=".51"/>
<circle cx="356.9" cy="68.7" r=".51"/>
<circle cx="237.5" cy="76.4" r=".51"/>
<circle cx="100.3" cy="136.1" r=".51"/>
<circle cx="100.3" cy="76.4" r=".51"/>
<circle cx="369.6" cy="213.5" r=".51"/>
<circle cx="137.2" cy="164" r=".51"/>
<circle cx="367" cy="167.8" r=".51"/>
<circle cx="100.3" cy="164" r=".51"/>
<circle cx="340.4" cy="31.9" r=".51"/>
<circle cx="137.2" cy="171.6" r=".51"/>
<circle cx="361.9" cy="161.5" r=".51"/>
<circle cx="100.3" cy="63.7" r=".51"/>
<circle cx="100.3" cy="185.6" r=".51"/>
<circle cx="204.5" cy="51" r=".51"/>
<circle cx="102.9" cy="181.8" r=".51"/>
<circle cx="359.4" cy="64.9" r=".51"/>
<circle cx="137.2" cy="208.4" r=".51"/>
<circle cx="369.6" cy="185.6" r=".51"/>
</g>
<text font-size="14.2" fill="#0000c2" x="554.4" y="389.8">A07</text>
<text font-size="2.8" fill="#840000" x="475" y="400.4">Title:</text>
<g font-size="2.1" fill="#848400">
<text x="89.9" y="21.3">ZAP/</text>
<text x="170.7" y="23.8">WALSG/</text>
<text x="349.9" y="20">WT/</text>
<text x="90.9" y="26.3">WT/</text>
<text x="349.9" y="25.1">WZ/</text>
<text x="466.6" y="25.1">MWZG</text>
<text x="170.7" y="30.1">WALSG</text>
<text x="265.9" y="35.2">SCAD/</text>
<text x="267" y="30.1">WSC/</text>
<text x="344.7" y="30.1">WSCG/</text>
<text x="474.2" y="32.7">WZG/</text>
<text x="88.4" y="36.5">WY12/</text>
<text x="349.1" y="37.8">XB5/</text>
<text x="474.2" y="41.6">CZG</text>
<text x="90.7" y="47.9">WY/</text>
<text x="350.4" y="44.1">CT/</text>
<text x="239.3" y="51.7">WYLOG/</text>
<text x="349.9" y="50.5">WL/</text>
<text x="561.8" y="56.8">WLG/</text>
<text x="172" y="61.9">WYHIG/</text>
<text x="349.1" y="61.9">XB1/</text>
<text x="349.4" y="65.7">XT0/</text>
<text x="269.7" y="68.2">MWYG</text>
<text x="553" y="69.5">MWLG</text>
<text x="89.2" y="72.1">WYD/</text>
<text x="172" y="74.6">WYDG/</text>
<text x="278.6" y="82.2">CUG</text>
<text x="486.9" y="79.7">CLG2G</text>
<text x="91.3" y="84.8">CT/</text>
<text x="394.9" y="93.6">G2SLG</text>
<text x="486.9" y="94.9">CLG1G</text>
<text x="231.6" y="100">WYDLOG/</text>
<text x="128" y="107.6">SHIFT</text>
<text x="348.4" y="107.6">WA/</text>
<text x="554.2" y="102.5">MWAG</text>
<text x="90.5" y="112.7">L15/</text>
<text x="128.1" y="111.4">NEAC</text>
<text x="89.6" y="117.8">PIFL/</text>
<text x="561.8" y="115.2">WAG/</text>
<text x="347.8" y="120.3">XB0/</text>
<text x="90.6" y="131.7">WB/</text>
<text x="197.4" y="126.7">MWBG</text>
<text x="205" y="134.3">WBG/</text>
<text x="488.2" y="135.6">CAG</text>
<text x="205" y="143.2">CBG</text>
<text x="465.3" y="145.7">MWSG</text>
<text x="131.3" y="153.3">MWG</text>
<text x="348.5" y="154.6">WS/</text>
<text x="472.9" y="152.1">WSG/</text>
<text x="23.2" y="161">WG/</text>
<text x="472.9" y="159.7">CSG</text>
<text x="175.8" y="164.8">WGNORM</text>
<text x="89.4" y="168.6">GINH</text>
<text x="175.8" y="172.4">WG1G/</text>
<text x="348.3" y="173.7">WQ/</text>
<text x="175.8" y="183.8">WG2G/</text>
<text x="91.2" y="190.2">SR/</text>
<text x="347.8" y="186.4">XB2/</text>
<text x="474.2" y="186.4">MWQG</text>
<text x="175.8" y="196.5">WG4G/</text>
<text x="481.8" y="192.7">WQG/</text>
<text x="481.8" y="201.6">CQG</text>
<text x="175.8" y="209.2">WG5G/</text>
<text x="89.7" y="213">CYR/</text>
<text x="346.9" y="214.3">WCH/</text>
<text x="481.8" y="211.8">WCHG/</text>
<text x="175.8" y="221.9">WG3G/</text>
<text x="89.9" y="225.7">CYL/</text>
<text x="481.8" y="224.5">CCHG/</text>
<text x="88.1" y="238.4">EDOP/</text>
<text x="175.8" y="234.6">WEDOPG/</text>
</g>
<g font-size="2.1" fill="#840000">
<text x="108.3" y="20.2">2</text>
<text x="130.2" y="22.8">1</text>
<text x="141.5" y="22.8">1</text>
<text x="163.2" y="22.8">2</text>
<text x="375" y="19">5</text>
<text x="396.9" y="21.5">4</text>
<text x="108.3" y="25.3">3</text>
<text x="279.1" y="29.1">11</text>
<text x="375" y="24">6</text>
<text x="409.9" y="29.1">11</text>
<text x="442.6" y="24">9</text>
<text x="457.9" y="24">8</text>
<text x="108.5" y="35.5">3</text>
<text x="130.2" y="35.5">4</text>
<text x="279.1" y="34.2">12</text>
<text x="301.1" y="31.7">13</text>
<text x="312.4" y="31.7">11</text>
<text x="334.1" y="31.7">10</text>
<text x="375" y="31.7">8</text>
<text x="396.3" y="34.2">10</text>
<text x="409.9" y="34.2">12</text>
<text x="431.9" y="31.7">13</text>
<text x="142.5" y="41.8">5</text>
<text x="375" y="36.7">9</text>
<text x="443.5" y="38">2</text>
<text x="465.5" y="40.6">1</text>
<text x="108.5" y="46.9">5</text>
<text x="130.2" y="46.9">6</text>
<text x="142.5" y="46.9">6</text>
<text x="164.5" y="44.4">4</text>
<text x="443.5" y="43.1">3</text>
<text x="176.8" y="48.2">8</text>
<text x="176.8" y="53.3">9</text>
<text x="198.2" y="50.7">10</text>
<text x="210.1" y="50.7">9</text>
<text x="231.8" y="50.7">8</text>
<text x="375" y="49.4">5</text>
<text x="396.9" y="52">4</text>
<text x="497.8" y="52">3</text>
<text x="108.9" y="58.3">11</text>
<text x="375" y="54.5">6</text>
<text x="497.8" y="59.6">5</text>
<text x="498.4" y="55.8">4</text>
<text x="520.1" y="55.8">6</text>
<text x="108.9" y="63.4">12</text>
<text x="130.9" y="60.9">13</text>
<text x="142.2" y="60.9">11</text>
<text x="163.9" y="60.9">10</text>
<text x="374.6" y="60.9">1</text>
<text x="375.2" y="64.7">2</text>
<text x="396.3" y="64.7">12</text>
<text x="497.8" y="64.7">1</text>
<text x="109.5" y="71">5</text>
<text x="245.8" y="67.2">1</text>
<text x="261" y="67.2">2</text>
<text x="374" y="68.5">13</text>
<text x="498.4" y="68.5">2</text>
<text x="519.5" y="68.5">12</text>
<text x="529.7" y="68.5">11</text>
<text x="544.9" y="68.5">10</text>
<text x="109.5" y="76.1">6</text>
<text x="131.5" y="73.6">4</text>
<text x="142.8" y="73.6">1</text>
<text x="164.5" y="73.6">2</text>
<text x="208.6" y="73.6">2</text>
<text x="230.6" y="76.1">1</text>
<text x="375" y="74.8">8</text>
<text x="396.3" y="77.4">10</text>
<text x="418.9" y="72.3">2</text>
<text x="419.5" y="74.8">3</text>
<text x="419.5" y="77.4">4</text>
<text x="441.4" y="76.1">1</text>
<text x="455" y="76.1">2</text>
<text x="497.2" y="72.3">13</text>
<text x="208.6" y="78.7">3</text>
<text x="246.7" y="78.7">8</text>
<text x="246.7" y="83.7">9</text>
<text x="268.1" y="81.2">10</text>
<text x="375" y="79.9">9</text>
<text x="418.9" y="79.9">5</text>
<text x="455" y="81.2">3</text>
<text x="476.9" y="78.7">1</text>
<text x="418.9" y="85">9</text>
<text x="418.9" y="87.5">10</text>
<text x="440.8" y="88.8">13</text>
<text x="418.4" y="92.6">12</text>
<text x="418.9" y="90.1">11</text>
<text x="454.4" y="91.4">11</text>
<text x="476.4" y="93.9">13</text>
<text x="142.5" y="96.4">2</text>
<text x="142.5" y="101.5">3</text>
<text x="164.5" y="99">1</text>
<text x="172.1" y="99">1</text>
<text x="187.4" y="99">2</text>
<text x="202.5" y="99">3</text>
<text x="224.2" y="99">4</text>
<text x="375" y="101.5">5</text>
<text x="454.4" y="96.4">12</text>
<text x="499.4" y="99">5</text>
<text x="521.4" y="101.5">4</text>
<text x="531" y="101.5">13</text>
<text x="546.2" y="101.5">12</text>
<text x="142.2" y="106.6">1</text>
<text x="375" y="106.6">6</text>
<text x="396.9" y="104.1">4</text>
<text x="499.4" y="104.1">6</text>
<text x="108.9" y="111.7">11</text>
<text x="142.8" y="110.4">2</text>
<text x="163.9" y="110.4">12</text>
<text x="172.1" y="110.4">3</text>
<text x="187.4" y="110.4">4</text>
<text x="498.8" y="111.7">11</text>
<text x="108.9" y="116.8">12</text>
<text x="130.9" y="114.2">13</text>
<text x="141.6" y="114.2">13</text>
<text x="375" y="114.2">8</text>
<text x="375" y="119.3">9</text>
<text x="396.3" y="116.8">10</text>
<text x="498.8" y="116.8">12</text>
<text x="520.8" y="114.2">13</text>
<text x="174.7" y="125.6">3</text>
<text x="189.9" y="125.6">4</text>
<text x="419.1" y="123.1">9</text>
<text x="109.5" y="130.7">5</text>
<text x="418.5" y="130.7">11</text>
<text x="419.1" y="126.9">10</text>
<text x="441.4" y="126.9">8</text>
<text x="456.2" y="132">2</text>
<text x="109.5" y="135.8">6</text>
<text x="131.5" y="133.3">4</text>
<text x="141.5" y="133.3">5</text>
<text x="163.2" y="133.3">6</text>
<text x="456.2" y="137.1">3</text>
<text x="478.2" y="134.5">1</text>
<text x="175.6" y="139.6">8</text>
<text x="197" y="142.2">10</text>
<text x="175.6" y="144.7">9</text>
<text x="375" y="148.5">5</text>
<text x="441.4" y="144.7">1</text>
<text x="456.6" y="144.7">2</text>
<text x="108.6" y="152.3">5</text>
<text x="123.9" y="152.3">6</text>
<text x="375" y="153.6">6</text>
<text x="396.9" y="151">4</text>
<text x="409.5" y="151">1</text>
<text x="431.2" y="151">2</text>
<text x="34.8" y="159.9">9</text>
<text x="56.6" y="159.9">8</text>
<text x="66" y="159.9">11</text>
<text x="87.7" y="159.9">10</text>
<text x="109.2" y="159.9">3</text>
<text x="442.3" y="156.1">8</text>
<text x="442.3" y="161.2">9</text>
<text x="463.7" y="158.7">10</text>
<text x="109.2" y="167.6">5</text>
<text x="109.8" y="163.7">4</text>
<text x="131.5" y="163.7">6</text>
<text x="374.4" y="167.6">11</text>
<text x="142.2" y="171.4">13</text>
<text x="163.9" y="171.4">12</text>
<text x="374.4" y="172.6">12</text>
<text x="396.3" y="170.1">13</text>
<text x="109.2" y="181.5">9</text>
<text x="109.2" y="185.3">10</text>
<text x="131.5" y="185.3">8</text>
<text x="142" y="180.3">11</text>
<text x="142" y="185.3">12</text>
<text x="163.9" y="182.8">13</text>
<text x="375" y="180.3">2</text>
<text x="375" y="185.3">3</text>
<text x="396.9" y="182.8">1</text>
<text x="450.3" y="185.3">3</text>
<text x="465.5" y="185.3">4</text>
<text x="108.6" y="189.1">11</text>
<text x="374.6" y="191.7">3</text>
<text x="415.3" y="187.9">1</text>
<text x="415.8" y="191.7">2</text>
<text x="437" y="191.7">12</text>
<text x="142.5" y="193">2</text>
<text x="164.5" y="195.5">1</text>
<text x="375.2" y="195.5">4</text>
<text x="396.9" y="195.5">6</text>
<text x="414.7" y="195.5">13</text>
<text x="142.5" y="198">3</text>
<text x="374.6" y="199.3">5</text>
<text x="451.2" y="198">5</text>
<text x="451.2" y="203.1">6</text>
<text x="473.1" y="200.6">4</text>
<text x="109.2" y="204.4">1</text>
<text x="109.8" y="208.2">2</text>
<text x="130.9" y="208.2">12</text>
<text x="142.8" y="208.2">1</text>
<text x="164.5" y="208.2">2</text>
<text x="375" y="208.2">5</text>
<text x="108.6" y="212">13</text>
<text x="375" y="213.3">6</text>
<text x="396.9" y="210.7">4</text>
<text x="415.8" y="210.7">3</text>
<text x="437.6" y="210.7">4</text>
<text x="109.2" y="217.1">3</text>
<text x="109.8" y="220.9">4</text>
<text x="131.5" y="220.9">6</text>
<text x="142.8" y="220.9">3</text>
<text x="164.5" y="220.9">4</text>
<text x="375" y="220.9">8</text>
<text x="109.2" y="224.7">5</text>
<text x="375" y="226">9</text>
<text x="396.3" y="223.4">10</text>
<text x="415.8" y="223.4">5</text>
<text x="437.6" y="223.4">6</text>
<text x="109.2" y="229.8">9</text>
<text x="109.2" y="233.6">10</text>
<text x="131.5" y="233.6">8</text>
<text x="142.8" y="233.6">5</text>
<text x="164.5" y="233.6">6</text>
<text x="108.6" y="237.4">11</text>
<text x="475" y="393.9">Sheet: /A07_1/</text>
<text x="475" y="396.6">File: a07_1.sch</text>
<text x="475" y="406.8">KiCad E.D.A. kicad (5.1.12)-1</text>
<text x="475" y="404">Size: A2</text>
<text x="497" y="404">Date:</text>
<text x="560" y="404">Rev:</text>
<text x="560" y="406.8">Id: 2/3</text>
</g>
<g font-size="2.1" fill="#008484">
<text x="115.5" y="22.6">U7001A</text>
<text x="148.5" y="22.6">U7002A</text>
<text x="382.2" y="21.3">U7010B</text>
<text x="449.5" y="21.3">U7038D</text>
<text x="452.7" y="27.7">74LVC06</text>
<text x="115.5" y="35.3">U7002B</text>
<text x="286.9" y="31.5">U7035D</text>
<text x="320" y="31.5">U7033E</text>
<text x="382.2" y="34">U7010C</text>
<text x="417.8" y="31.5">U7010D</text>
<text x="450.8" y="40.4">U7011A</text>
<text x="115.5" y="46.7">U7002C</text>
<text x="149.8" y="44.2">U7001B</text>
<text x="184.1" y="50.5">U7001C</text>
<text x="217.1" y="50.5">U7002D</text>
<text x="382.2" y="51.8">U7011B</text>
<text x="505.4" y="55.6">U7012B</text>
<text x="116.8" y="60.7">U7001D</text>
<text x="149.8" y="60.7">U7002E</text>
<text x="252.7" y="64.5">U7038A</text>
<text x="382.2" y="64.5">U7012A</text>
<text x="537.2" y="65.8">U7038E</text>
<text x="255.9" y="70.9">74LVC06</text>
<text x="505.4" y="68.3">U7042A</text>
<text x="116.8" y="73.4">U7003B</text>
<text x="149.8" y="73.4">U7004A</text>
<text x="215.8" y="75.9">U7003A</text>
<text x="382.2" y="77.2">U7011C</text>
<text x="426.6" y="75.9">U7013A</text>
<text x="540.4" y="72.1">74LVC06</text>
<text x="253.9" y="81">U7003C</text>
<text x="462.2" y="78.5">U7014A</text>
<text x="426.6" y="88.6">U7013B</text>
<text x="462.2" y="93.7">U7011D</text>
<text x="149.8" y="98.8">U7005A</text>
<text x="181.4" y="97.1">U7007A</text>
<text x="209.5" y="98.8">U7004B</text>
<text x="506.7" y="101.3">U7041B</text>
<text x="538.5" y="98.8">U7038F</text>
<text x="180.7" y="103.2">74LVC07</text>
<text x="382.2" y="103.9">U7014B</text>
<text x="541.6" y="105.1">74LVC06</text>
<text x="149.8" y="110.2">U7006A</text>
<text x="181.4" y="108.6">U7007B</text>
<text x="116.8" y="114">U7003D</text>
<text x="180.7" y="114.7">74LVC07</text>
<text x="382.2" y="116.6">U7014C</text>
<text x="506.7" y="114">U7014D</text>
<text x="181.5" y="122.9">U7038B</text>
<text x="184.8" y="129.3">74LVC06</text>
<text x="426.6" y="126.7">U7012C</text>
<text x="116.8" y="133.1">U7005B</text>
<text x="148.5" y="133.1">U7004C</text>
<text x="463.5" y="134.4">U7015A</text>
<text x="182.8" y="142">U7005C</text>
<text x="448.2" y="142">U7039A</text>
<text x="115.5" y="149.6">U7038C</text>
<text x="451.5" y="148.3">74LVC06</text>
<text x="118.7" y="155.9">74LVC06</text>
<text x="382.2" y="150.9">U7015B</text>
<text x="416.5" y="150.9">U7016A</text>
<text x="41.8" y="159.8">U7037D</text>
<text x="73.6" y="159.8">U7037E</text>
<text x="449.5" y="158.5">U7015C</text>
<text x="116.8" y="163.6">U7006B</text>
<text x="149.9" y="171.2">U7004F</text>
<text x="382.2" y="169.9">U7015D</text>
<text x="116.8" y="185.2">U7006C</text>
<text x="149.8" y="182.6">U7005D</text>
<text x="382.2" y="182.6">U7018A</text>
<text x="457.1" y="182.6">U7039B</text>
<text x="422.8" y="191.5">U7017A</text>
<text x="460.3" y="189">74LVC06</text>
<text x="149.8" y="195.3">U7010A</text>
<text x="382.2" y="195.3">U7017B</text>
<text x="458.4" y="200.4">U7018B</text>
<text x="116.8" y="208">U7008A</text>
<text x="149.8" y="208">U7009A</text>
<text x="382.2" y="210.6">U7036B</text>
<text x="422.8" y="210.6">U7037B</text>
<text x="116.8" y="220.7">U7008B</text>
<text x="149.8" y="220.7">U7009B</text>
<text x="382.2" y="223.3">U7036C</text>
<text x="422.8" y="223.3">U7037C</text>
<text x="116.8" y="233.4">U7008C</text>
<text x="149.8" y="233.4">U7009C</text>
</g>
<g font-size="2.1" fill="#840084">
<text x="158.2" y="23.9">1</text>
<text x="329.6" y="32.8">1</text>
<text x="427.4" y="32.8">1</text>
<text x="159.4" y="45.5">1</text>
<text x="226.7" y="51.8">1</text>
<text x="515" y="56.9">1</text>
<text x="159.4" y="62">1</text>
<text x="515" y="69.6">1</text>
<text x="159.4" y="74.7">1</text>
<text x="219.1" y="100.1">1</text>
<text x="516.3" y="102.6">1</text>
<text x="126.4" y="115.3">1</text>
<text x="516.3" y="115.3">1</text>
<text x="158.2" y="134.4">1</text>
<text x="426.1" y="152.1">1</text>
<text x="83.2" y="161">1</text>
<text x="159.4" y="172.5">1</text>
<text x="159.4" y="183.9">1</text>
<text x="159.4" y="196.6">1</text>
<text x="432.5" y="192.8">1</text>
<text x="159.4" y="209.3">1</text>
<text x="432.5" y="211.8">1</text>
<text x="159.4" y="222">1</text>
<text x="159.4" y="234.7">1</text>
</g>
<g font-size="2.1">
<text x="348" y="68.5">WCHG/</text>
<text x="396.2" y="79.9">WALSG</text>
<text x="92.7" y="159.9">WGA/</text>
</g>
<g font-size="1.8" fill="#840000">
<text x="35" y="11.8">1</text>
<text x="85" y="11.8">2</text>
<text x="135" y="11.8">3</text>
<text x="185" y="11.8">4</text>
<text x="235" y="11.8">5</text>
<text x="285" y="11.8">6</text>
<text x="335" y="11.8">7</text>
<text x="385" y="11.8">8</text>
<text x="435" y="11.8">9</text>
<text x="485" y="11.8">10</text>
<text x="535" y="11.8">11</text>
<text x="10.4" y="35.8">A</text>
<text x="582.4" y="35.8">A</text>
<text x="10.4" y="85.8">B</text>
<text x="582.4" y="85.8">B</text>
<text x="10.4" y="135.8">C</text>
<text x="582.4" y="135.8">C</text>
<text x="10.4" y="185.8">D</text>
<text x="582.4" y="185.8">D</text>
<text x="10.4" y="235.8">E</text>
<text x="582.4" y="235.8">E</text>
<text x="10.5" y="285.8">F</text>
<text x="582.5" y="285.8">F</text>
<text x="10.3" y="335.8">G</text>
<text x="582.3" y="335.8">G</text>
<text x="10.4" y="385.8">H</text>
<text x="582.4" y="385.8">H</text>
<text x="35" y="409.8">1</text>
<text x="85" y="409.8">2</text>
<text x="135" y="409.8">3</text>
<text x="185" y="409.8">4</text>
<text x="235" y="409.8">5</text>
<text x="285" y="409.8">6</text>
<text x="335" y="409.8">7</text>
<text x="385" y="409.8">8</text>
<text x="435" y="409.8">9</text>
<text x="485" y="409.8">10</text>
<text x="535" y="409.8">11</text>
</g>
<g font-size="1.8" fill="#008484">
<text x="188.7" y="87.5">+4VSW</text>
<text x="192.5" y="95.1" transform="rotate(-90 192.5 95.1)">5k</text>
<text x="194.5" y="96.7" transform="rotate(-90 194.5 96.7)">R7001</text>
</g>
</svg>
